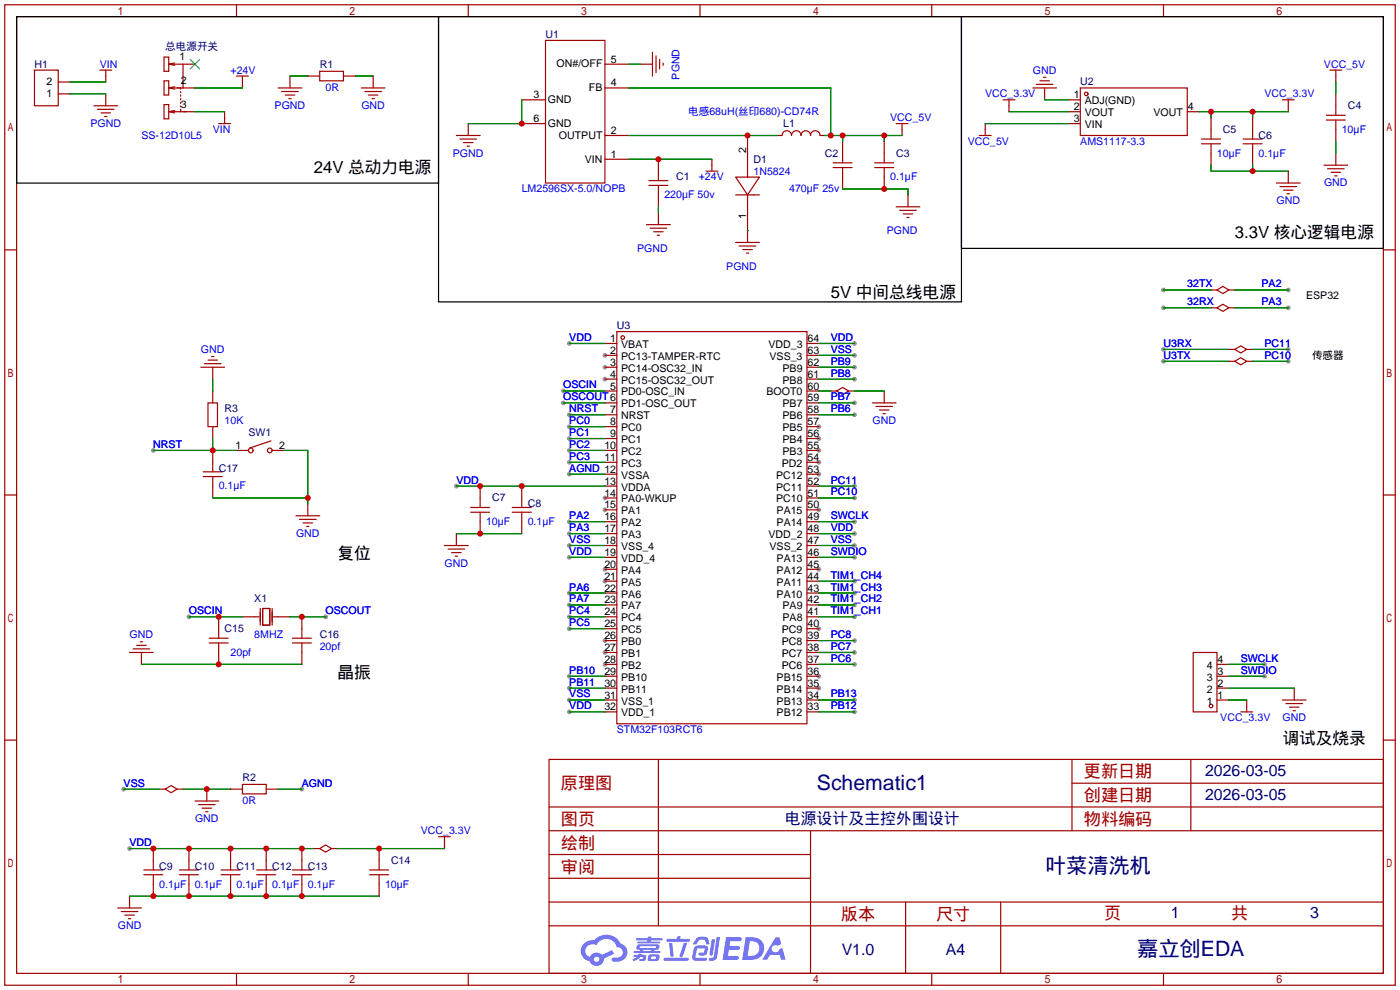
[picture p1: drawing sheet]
<svg xmlns="http://www.w3.org/2000/svg" width="299mm" height="212mm" viewBox="0 0 299 212" stroke-linecap="round" stroke-linejoin="round" font-family="sans-serif">
<g fill="#999">
<circle cx="129.3" cy="75.9" r=".51"/>
<circle cx="129.3" cy="78.5" r=".51"/>
<circle cx="129.3" cy="81" r=".51"/>
<circle cx="129.3" cy="106.4" r=".51"/>
<circle cx="129.3" cy="109" r=".51"/>
<circle cx="129.3" cy="121.7" r=".51"/>
<circle cx="129.3" cy="124.2" r=".51"/>
<circle cx="129.3" cy="136.9" r=".51"/>
<circle cx="129.3" cy="139.4" r=".51"/>
<circle cx="129.3" cy="142" r=".51"/>
<circle cx="175" cy="147.1" r=".51"/>
<circle cx="175" cy="144.5" r=".51"/>
<circle cx="175" cy="134.4" r=".51"/>
<circle cx="175" cy="121.7" r=".51"/>
<circle cx="175" cy="109" r=".51"/>
<circle cx="175" cy="101.3" r=".51"/>
<circle cx="175" cy="98.8" r=".51"/>
<circle cx="175" cy="96.3" r=".51"/>
<circle cx="175" cy="93.7" r=".51"/>
<circle cx="175" cy="91.2" r=".51"/>
<circle cx="121.7" cy="73.4" r=".51"/>
<circle cx="97.5" cy="103.9" r=".51"/>
<circle cx="121.7" cy="119.1" r=".51"/>
<circle cx="121.7" cy="152.1" r=".51"/>
<circle cx="182.6" cy="114" r=".51"/>
<circle cx="182.6" cy="73.4" r=".51"/>
<circle cx="27.7" cy="181.4" r=".51"/>
<circle cx="121.7" cy="116.6" r=".51"/>
<circle cx="182.6" cy="75.9" r=".51"/>
<circle cx="182.6" cy="116.6" r=".51"/>
<circle cx="121.7" cy="149.6" r=".51"/>
<circle cx="121.7" cy="101.3" r=".51"/>
<circle cx="64.5" cy="168.7" r=".51"/>
<circle cx="26.4" cy="168.7" r=".51"/>
<circle cx="120.4" cy="86.1" r=".51"/>
<circle cx="120.4" cy="83.6" r=".51"/>
<circle cx="69.6" cy="131.8" r=".51"/>
<circle cx="40.4" cy="131.8" r=".51"/>
<circle cx="121.7" cy="88.6" r=".51"/>
<circle cx="32.8" cy="96.3" r=".51"/>
<circle cx="182.6" cy="119.1" r=".51"/>
<circle cx="182.6" cy="111.5" r=".51"/>
<circle cx="270.3" cy="142" r=".51"/>
<circle cx="270.3" cy="144.5" r=".51"/>
<circle cx="182.6" cy="129.3" r=".51"/>
<circle cx="182.6" cy="131.8" r=".51"/>
<circle cx="182.6" cy="126.7" r=".51"/>
<circle cx="182.6" cy="124.2" r=".51"/>
<circle cx="182.6" cy="88.6" r=".51"/>
<circle cx="182.6" cy="86.1" r=".51"/>
<circle cx="182.6" cy="78.5" r=".51"/>
<circle cx="182.6" cy="81" r=".51"/>
<circle cx="121.7" cy="147.1" r=".51"/>
<circle cx="121.7" cy="144.5" r=".51"/>
<circle cx="182.6" cy="152.1" r=".51"/>
<circle cx="182.6" cy="149.6" r=".51"/>
<circle cx="121.7" cy="91.2" r=".51"/>
<circle cx="121.7" cy="93.7" r=".51"/>
<circle cx="121.7" cy="96.3" r=".51"/>
<circle cx="121.7" cy="98.8" r=".51"/>
<circle cx="121.7" cy="131.8" r=".51"/>
<circle cx="121.7" cy="134.4" r=".51"/>
<circle cx="182.6" cy="142" r=".51"/>
<circle cx="182.6" cy="139.4" r=".51"/>
<circle cx="121.7" cy="114" r=".51"/>
<circle cx="121.7" cy="111.5" r=".51"/>
<circle cx="121.7" cy="126.7" r=".51"/>
<circle cx="121.7" cy="129.3" r=".51"/>
<circle cx="275.3" cy="62" r=".51"/>
<circle cx="248.7" cy="62" r=".51"/>
<circle cx="275.3" cy="65.8" r=".51"/>
<circle cx="248.7" cy="65.8" r=".51"/>
<circle cx="182.6" cy="103.9" r=".51"/>
<circle cx="182.6" cy="106.4" r=".51"/>
<circle cx="182.6" cy="136.9" r=".51"/>
<circle cx="248.7" cy="74.7" r=".51"/>
<circle cx="248.7" cy="77.2" r=".51"/>
<circle cx="275.3" cy="74.7" r=".51"/>
<circle cx="275.3" cy="77.2" r=".51"/>
</g>
<g fill="none" stroke="#a10000" stroke-width=".25">
<path d="M1 1h297.2v209.6h-297.2zM3.6 3.6h292.1v204.4h-292.1zM50.5 1v2.6M100.1 1v2.6M149.6 1v2.6M199.1 1v2.6M248.7 1v2.6M1 53.4h2.6M295.7 53.4h2.5M1 105.8h2.6M295.7 105.8h2.5M1 158.2h2.6"/>
<path d="M295.7 158.2h2.5M117.3 162.3h178.4v45.7h-178.4zM117.3 177.5h178.4M117.3 172.5h178.4M140.7 162.3v35.6M173.2 177.5v30.5M229.1 162.3v15.2M229.1 167.4h66.6M254.5 162.3v15.2M117.3 182.6h55.9M117.3 197.9h178.4M117.3 192.8h178.4"/>
<path d="M117.3 187.7h55.9M193.5 192.8v15.2M213.9 192.8v15.2M50.5 208v2.6M100.1 208v2.6M149.6 208v2.6M199.1 208v2.6M248.7 208v2.6"/>
</g>
<g fill="#5487ff">
<path d="M155.2 200.3h2.6a.48 .48 0 0 1 .7 .4 .48 .48 0 0 1-.6 .4h-1.8l-.2 1.1h1.9a.43 .43 0 0 1 .4 .4 .43 .43 0 0 1-.5 .4h-1.9l-.2 1.3h1.7a.45 .45 0 0 1 .5 .2 .45 .45 0 0 1-.1 .6h-3.3z"/>
<path d="M165.7 200.3h.9l.4 1.5-.8 .3a.84 .84 0 0 0-1.2 .3 .84 .84 0 0 0 .4 1.1 .84 .84 0 0 0 1.1-.4l.1-.2 .6-.3 .7 2.5h-1l-.2-1h-2.1l-.6 1h-1.1z"/>
<path d="M152.1 200.8h.7l-.5 3.1a.36 .36 0 0 1-.3 .3 .36 .36 0 0 1-.4-.3z"/>
<path d="M153.2 200.2h.7l-.6 4.3a1.13 1.13 0 0 1-1.8 .6l.2-.4h.7l.2-.2z"/>
<path d="M148.9 200.6l.6-.4h1a.77 .77 0 0 1 .9 .5l.3 1-.2 .2h-.5l-.3-.9-.2-.2-1 .1-.7 1-.6-.1-.1-.2z"/>
<path d="M148.4 202.4l.6-.3h1.7a.81 .81 0 0 1 .7 .5 .81 .81 0 0 1-.2 .8 .81 .81 0 0 1-.9 .8h-.7a.32 .32 0 0 1-.3-.3 .32 .32 0 0 1 .4-.3h.7l.2-.9-1.6 .1-.4 1.8 2.2 .1a.32 .32 0 0 1 .3 .4 .32 .32 0 0 1-.4 .2h-2.2l-.5-.3-.1-.5z"/>
<path d="M141.9 204.7h5a.33 .33 0 0 1 .3 .3 .33 .33 0 0 1-.3 .3h-4.9l-.2-.1z"/>
<path d="M146.1 201.5h.8l-.7 2a.98 .98 0 0 1-.7 1.1l-.3-.3z"/>
<path d="M143 201.6h.7l.3 2.5a.34 .34 0 0 1-.3 .4 .34 .34 0 0 1-.4-.3z"/>
<path d="M142.5 200.7h2.1l.3-.6h.6l-.1 .6h1.7a.32 .32 0 0 1 .4 .3 .32 .32 0 0 1-.4 .3h-4.5l-.2-.2z"/>
<path d="M135.5 204.1h.9l.1-.3h.6v.3h.8a.82 .82 0 0 1-.5 1.3h-.8v-.4l.7-.1 .1-.3a.68 .68 0 0 0-1 .4l-1.1 .4-.1-.4 .9-.5h-.7z"/>
<path d="M136 200.5h2.4l.1-.3h.7v.3h2.2l.2 .3-.2 .2h-2.3v.2h1.8l.2 .3-.2 .1h-4.5l-.1-.4h2l.1-.2h-2.3l-.1-.2z"/>
<path d="M159.4 200.3l-.8 4.9h1.7a2.5 2.5 0 0 0 3-2.5 2.5 2.5 0 0 0-3.1-2.4zM160.3 201.1a1.61 1.61 0 0 1 2 1.5 1.61 1.61 0 0 1-1.8 1.7h-.7z"/>
<path d="M136.2 202a.55 .55 0 0 0-.2 .8 .55 .55 0 0 0 .7 .2l.1 .3h-1.3v.3l5.4 .1 .3-.2-.2-.2h-1.2l.2-.3a.7 .7 0 0 0 .8-.3 .7 .7 0 0 0 0-.8l-4.2-.1zM136.8 202.3l3.3-.1 .1 .1-.2 .3h-3.2zM137.5 203h1.7l-.2 .3h-1.4z"/>
<path d="M138.6 204.2a1.05 1.05 0 0 0 0 1.2 2.91 2.91 0 0 0 2.2-.2 .98 .98 0 0 0 0-1.2h-1.6zM139.2 204.5l.9-.1 .1 .4-.2 .2-.8-.1z"/>
<path d="M124.9 201.6a2.23 2.23 0 0 0-.7 2.3 2.23 2.23 0 0 0 1.8 1.6 1.58 1.58 0 0 0 1.8 .9 1.58 1.58 0 0 0 1.3-1.5l2.2-1.1-.5-.7-2.1 1a1.65 1.65 0 0 0-2.7 .4 1.45 1.45 0 0 1-.8-1.9 1.45 1.45 0 0 1 2-.7l.3 .1a2.3 2.3 0 0 1 2.3-1.3 2.3 2.3 0 0 1 2 1.7 1.12 1.12 0 0 1 1.3 1 1.12 1.12 0 0 1-1.1 1.2h-.7a.45 .45 0 0 0-.6 .4 .45 .45 0 0 0 .5 .5 2.21 2.21 0 0 0 2.2-.5 2.21 2.21 0 0 0 .5-2.3 2.13 2.13 0 0 0-1.3-1.1 3.3 3.3 0 0 0-5.6-.7l-1.1 .1zM127 205a.57 .57 0 0 1 1.1 0 .57 .57 0 0 1-1.1 0z"/>
</g>
<g fill="none" stroke="#a10000" stroke-width=".25">
<path d="M7.4 15h5v7.6h-5zM12.4 17.5h2.6M21.3 15h2.6M22.6 15v2.5M35.1 12.2h1v3h-1zM35.1 17.3h1v3h-1zM36.1 13.7h3v5.1M36.1 13.7l1.2 .3M36.6 18.8h2v.3M37.3 13.5l-1.2 .2M37.3 18.5l-1.2 .3 1.2 .3M37.8 18.8h3.9"/>
<path d="M38.6 19.6v.2M39.1 13.7h2.6M50.5 16.3h2.6M51.8 16.3v2.5M59.4 18.8h5.1M60.2 19.6h3.6M62 16.3v2.5M65.8 16.3h2.5M68.3 15.2h5.1v2.1h-5.1zM73.4 16.3h2.5M77.2 18.8h5.1M78 19.6h3.5"/>
<path d="M79.8 16.3v2.5M116.6 8.6h12.7v30.5h-12.7zM129.3 18.8h5.1M129.3 13.7h5.1M136.9 13.7h2.5M139.4 11.2v5.1M140.2 11.9v3.6M141 12.7v2M141.7 13.5v.5M220.7 18.8h5.1M221.5 18h3.5M222.2 17.3h2.1"/>
<path d="M223 16.5h.5M223.3 18.8v2.5M230.9 18.8h22.8v10.2h-22.8zM284.2 15h2.6M285.5 15v2.5M12.4 20.1h2.6M20.1 22.6h5M20.8 23.4h3.6M21.6 24.1h2M22.4 24.9h.5M22.6 20.1v2.5M35.1 22.4h1v3h-1z"/>
<path d="M37.3 23.6l-1.2 .3 1.2 .2M38.5 23.9h3.2M38.6 23.4v.5h-2M38.6 20.3v.3M38.6 21.1v.2M38.6 21.8v.3M38.6 22.6v.3M46.7 26.4h2.6M48 23.9v2.5M61 20.3h2M61.7 21.1h.5M78.7 20.3h2.1"/>
<path d="M79.5 21.1h.5M97.5 29h5.1M98.3 29.7h3.6M99.1 30.5h2M99.8 31.2h.5M100.1 26.4v2.6M111.5 21.3h5.1M111.5 26.4h5.1M129.3 34h5.1M129.3 29h5.1M138.7 39.6h4M138.7 38.6h4"/>
<path d="M140.7 34v4.6M140.7 39.6v4.6M150.9 36.6h2.5M152.1 34v2.6M157.2 37.8h5.1l-2.5 3.9zM159.8 29v8.8M166.1 29h1a1.02 1.02 0 0 1 1-1.1 1.02 1.02 0 0 1 1.1 1.1 1.02 1.02 0 0 1 1-1.1 1.02 1.02 0 0 1 1 1.1 1.02 1.02 0 0 1 1-1.1 1.02 1.02 0 0 1 1 1.1 1.02 1.02 0 0 1 1-1.1 1.02 1.02 0 0 1 1.1 1.1h1M178.1 35.8h4M178.1 34.8h4M180.1 30.2v4.6M180.1 35.8v4.6M186.9 35.8h4.1"/>
<path d="M186.9 34.8h4.1M189 30.2v4.6M189 35.8v4.6M191.5 26.4h2.6M192.8 26.4v2.6M209.3 29h2.5M210.6 26.4v2.6M214.4 21.3h2.5M215.6 21.3v2.6M228.3 21.3h2.6M228.3 26.4h2.6M228.3 23.9h2.6"/>
<path d="M253.7 23.9h2.6M256.8 29.7h4.1M256.8 30.7h4.1M258.8 25.1v4.6M258.8 30.7v4.6M265.7 29.7h4M265.7 30.7h4M267.7 25.1v4.6M267.7 30.7v4.6M272.8 39.1h5.1M273.6 39.9h3.5M274.1 21.3h2.5"/>
<path d="M275.3 21.3v2.6M275.3 36.6v2.5M283 35.3h5M283.5 25.7h4M283.5 24.6h4M283.7 36.1h3.6M284.5 36.8h2M285.2 37.6h.6M285.5 20.1v4.5M285.5 25.7v4.5M285.5 32.8v2.5M138.2 48h5.1"/>
<path d="M138.9 48.8h3.6M139.7 49.5h2M140.5 50.3h.5M140.7 45.5v2.5M157.2 41.7h5.1M157.2 51.8h5.1M158 52.6h3.5M158.7 53.3h2.1M159.5 54.1h.5M159.8 41.7v10.1M191.5 44.2h5.1M192.3 45h3.5"/>
<path d="M193 45.7h2.1M193.8 46.5h.5M194.1 41.7v2.5M274.3 40.6h2.1M275.1 41.4h.5M42.9 78.5h5.1M43.7 77.7h3.5M44.4 77h2.1M45.2 76.2h.5M45.5 78.5v2.5M129.3 73.4h2.5M129.3 75.9h2.5"/>
<path d="M129.3 78.5h2.5M131.8 70.9h40.7v83.8h-40.7zM172.5 73.4h2.5M172.5 75.9h2.5M172.5 78.5h2.5M258.8 62h1.3M258.8 65.8h1.3M260.1 62l1.3-.8 1.2 .8-1.2 .7zM260.1 65.8l1.3-.8 1.2 .8-1.2 .7zM262.6 62h1.3M262.6 65.8h1.3M262.6 74.7h1.3"/>
<path d="M262.6 77.2h1.3M263.9 74.7l1.3-.8 1.2 .8-1.2 .7zM263.9 77.2l1.3-.7 1.2 .7-1.2 .8zM266.4 74.7h1.3M266.4 77.2h1.3M44.4 86.1h2.1v5.1h-2.1zM45.5 83.6v2.5M45.5 91.2v2.5M45.5 96.3v4.5M50.5 96.3h2.6M57.9 94.2l-4.6 1.6M58.2 96.3h2.5"/>
<path d="M129.3 81h2.5M129.3 83.6h2.5M129.3 86.1h2.5M129.3 88.6h2.5M129.3 91.2h2.5M129.3 93.7h2.5M129.3 96.3h2.5M129.3 98.8h2.5M172.5 81h2.5M172.5 83.6h2.5M172.5 86.1h2.5M172.5 88.6h2.5"/>
<path d="M172.5 91.2h2.5M172.5 93.7h2.5M172.5 96.3h2.5M172.5 98.8h2.5M177.5 83.6h1.3M178.8 83.6l1.3-.8 1.3 .8-1.3 .7zM181.4 83.6h1.2M186.4 86.1h5.1M187.2 86.9h3.6M188 87.6h2M188.7 88.4h.5M189 83.6v2.5"/>
<path d="M43.4 101.9h4.1M43.4 100.8h4.1M45.5 101.9v4.5M63.2 110.2h5.1M64 111h3.6M64.8 111.8h2M65.5 112.5h.5M65.8 107.7v2.5M95 116.6h5.1M95.8 117.3h3.5M96.5 118.1h2.1M97.3 118.9h.5"/>
<path d="M97.5 114v2.6M100.6 109.5h4M100.6 108.5h4M102.6 103.9v4.6M102.6 109.5v4.5M109.5 109.5h4M109.5 108.5h4M111.5 103.9v4.6M111.5 109.5v4.5M129.3 101.3h2.5M129.3 103.9h2.5M129.3 106.4h2.5"/>
<path d="M129.3 109h2.5M129.3 111.5h2.5M129.3 114h2.5M129.3 116.6h2.5M129.3 119.1h2.5M172.5 101.3h2.5M172.5 103.9h2.5M172.5 106.4h2.5M172.5 109h2.5M172.5 111.5h2.5M172.5 114h2.5M172.5 116.6h2.5"/>
<path d="M172.5 119.1h2.5M27.7 139.4h5.1M28.4 138.7h3.6M29.2 137.9h2M30 137.2h.5M30.2 139.4v2.6M44.7 137.4h4.1M44.7 136.4h4.1M46.7 131.8v4.6M46.7 137.4v4.6M51.8 131.8h3.6M55.6 130v3.6"/>
<path d="M56.1 130h1.6v3.6h-1.6zM58.2 130v3.6M58.4 131.8h3.6M62.5 137.4h4M62.5 136.4h4M64.5 131.8v4.6M64.5 137.4v4.6M129.3 121.7h2.5M129.3 124.2h2.5M129.3 126.7h2.5M129.3 129.3h2.5M129.3 131.8h2.5"/>
<path d="M129.3 134.4h2.5M129.3 136.9h2.5M129.3 139.4h2.5M172.5 121.7h2.5M172.5 124.2h2.5M172.5 126.7h2.5M172.5 129.3h2.5M172.5 131.8h2.5M172.5 134.4h2.5M172.5 136.9h2.5M172.5 139.4h2.5M255 139.4h5.1v12.7h-5.1z"/>
<path d="M129.3 142h2.5M129.3 144.5h2.5M129.3 147.1h2.5M129.3 149.6h2.5M129.3 152.1h2.5M172.5 142h2.5M172.5 144.5h2.5M172.5 147.1h2.5M172.5 149.6h2.5M172.5 152.1h2.5M260.1 142h2.5M260.1 144.5h2.5"/>
<path d="M260.1 147.1h2.5M260.1 149.6h2.5M265.2 152.1h2.5M266.4 149.6v2.5M274.1 149.6h5M274.8 150.4h3.6M275.6 151.1h2M276.4 151.9h.5M276.6 147.1v2.5M34 168.7h1.3M35.3 168.7l1.3-.8 1.2 .8-1.2 .7zM37.8 168.7h1.3"/>
<path d="M41.7 171.2h5M42.4 172h3.6M43.2 172.7h2M43.9 173.5h.5M44.2 168.7v2.5M49.3 168.7h2.5M51.8 167.6h5.1v2.1h-5.1zM56.9 168.7h2.5M93.7 178.8h2.6M95 178.8v2.6M25.1 194.1h5.1M25.9 194.8h3.6"/>
<path d="M26.7 195.6h2M27.4 196.3h.5M27.7 191.5v2.6M30.7 186.9h4.1M30.7 185.9h4.1M32.8 181.4v4.5M32.8 186.9v4.6M38.4 186.9h4M38.4 185.9h4M40.4 181.4v4.5M40.4 186.9v4.6M47.2 186.9h4.1"/>
<path d="M47.2 185.9h4.1M49.3 181.4v4.5M49.3 186.9v4.6M54.9 186.9h4M54.9 185.9h4M56.9 181.4v4.5M56.9 186.9v4.6M62.5 186.9h4M62.5 185.9h4M64.5 181.4v4.5M64.5 186.9v4.6M67.1 181.4h1.2"/>
<path d="M68.3 181.4l1.3-.8 1.3 .8-1.3 .7zM70.9 181.4h1.2M79 186.9h4.1M79 185.9h4.1M81 181.4v4.5M81 186.9v4.6"/>
<circle cx="232.2" cy="20.1" r=".38"/>
<circle cx="133.1" cy="72.1" r=".38"/>
<circle cx="53.6" cy="96.3" r=".51"/>
<circle cx="57.7" cy="96.3" r=".51"/>
<circle cx="258.8" cy="150.9" r=".38"/>
</g>
<path d="M40.6 12.7l2.1 2M42.7 12.7l-2.1 2" fill="none" stroke="#3c3" stroke-width=".25"/>
<g fill="none" stroke="#008700" stroke-width=".25">
<path d="M15 17.5h7.6M41.7 18.8h10.1M62 16.3h3.8M75.9 16.3h3.9M134.4 18.8h43.1v10.2M134.4 13.7h2.5M285.5 17.5v2.6M15 20.1h7.6M41.7 23.9h6.3M111.5 21.3v5.1h-11.4M134.4 34h17.7M134.4 29h31.7"/>
<path d="M176.3 29h16.5M180.1 29v1.2M189 29v1.2M210.6 26.4h17.7M215.6 23.9h12.7M223.3 21.3h5M256.3 23.9h19M258.8 23.9v1.2M258.8 35.3v1.3h16.5M267.7 23.9v1.2M267.7 35.3v1.3M285.5 30.2v2.6"/>
<path d="M140.7 44.2v1.3M159.8 49.3h.1M180.1 40.4h14v1.3M121.7 73.4h7.6M175 73.4h7.6M175 75.9h7.6M175 78.5h7.6M248.7 62h10.1M248.7 65.8h10.1M248.7 74.7h13.9M248.7 77.2h13.9M263.9 62h11.4"/>
<path d="M263.9 65.8h11.4M267.7 74.7h7.6M267.7 77.2h7.6M32.8 96.3h17.7M45.5 81v2.6M45.5 93.7v2.6M60.7 96.3h5.1v11.4M120.4 86.1h8.9M120.4 83.6h8.9M121.7 88.6h7.6M121.7 96.3h7.6M121.7 91.2h7.6"/>
<path d="M121.7 93.7h7.6M121.7 98.8h7.6M175 86.1h7.6M175 83.6h2.5M175 88.6h7.6M175 81h7.6M182.6 83.6h6.4M45.5 106.4h20.3M97.5 103.9h31.8M97.5 114h14M121.7 119.1h7.6M121.7 114h7.6"/>
<path d="M121.7 116.6h7.6M121.7 101.3h7.6M121.7 111.5h7.6M175 103.9h7.6M175 119.1h7.6M175 114h7.6M175 116.6h7.6M175 106.4h7.6M175 111.5h7.6M40.4 131.8h11.4M62 131.8h7.6M121.7 131.8h7.6"/>
<path d="M121.7 129.3h7.6M121.7 126.7h7.6M121.7 134.4h7.6M175 131.8h7.6M175 129.3h7.6M175 126.7h7.6M175 124.2h7.6M175 139.4h7.6M175 136.9h7.6M30.2 142h34.3M121.7 152.1h7.6M121.7 149.6h7.6"/>
<path d="M121.7 144.5h7.6M121.7 147.1h7.6M175 152.1h7.6M175 149.6h7.6M175 142h7.6M262.6 149.6h3.8M262.6 142h7.7M262.6 144.5h7.7M262.6 147.1h14M26.4 168.7h7.6M39.1 168.7h10.2M59.4 168.7h5.1"/>
<path d="M27.7 181.4h39.4M27.7 191.5h53.3M72.1 181.4h22.9"/>
</g>
<path d="M3.6 3.6h90.1v35.5h-90.1zM93.7 3.6h111.8v60.9h-111.8zM205.5 3.6h90.2v49.5h-90.2z" fill="none" stroke="#000" stroke-width=".25"/>
<g fill="#c00">
<circle cx="140.7" cy="34" r=".63"/>
<circle cx="111.5" cy="26.4" r=".63"/>
<circle cx="177.5" cy="29" r=".63"/>
<circle cx="180.1" cy="29" r=".63"/>
<circle cx="189" cy="29" r=".63"/>
<circle cx="189" cy="40.4" r=".63"/>
<circle cx="159.8" cy="29" r=".63"/>
<circle cx="258.8" cy="23.9" r=".63"/>
<circle cx="267.7" cy="23.9" r=".63"/>
<circle cx="267.7" cy="36.6" r=".63"/>
<circle cx="111.5" cy="103.9" r=".63"/>
<circle cx="102.6" cy="103.9" r=".63"/>
<circle cx="102.6" cy="114" r=".63"/>
<circle cx="81" cy="181.4" r=".63"/>
<circle cx="32.8" cy="181.4" r=".63"/>
<circle cx="40.4" cy="181.4" r=".63"/>
<circle cx="49.3" cy="181.4" r=".63"/>
<circle cx="56.9" cy="181.4" r=".63"/>
<circle cx="64.5" cy="181.4" r=".63"/>
<circle cx="44.2" cy="168.7" r=".63"/>
<circle cx="32.8" cy="191.5" r=".63"/>
<circle cx="40.4" cy="191.5" r=".63"/>
<circle cx="49.3" cy="191.5" r=".63"/>
<circle cx="56.9" cy="191.5" r=".63"/>
<circle cx="64.5" cy="191.5" r=".63"/>
<circle cx="64.5" cy="131.8" r=".63"/>
<circle cx="46.7" cy="131.8" r=".63"/>
<circle cx="46.7" cy="142" r=".63"/>
<circle cx="65.8" cy="106.4" r=".63"/>
<circle cx="45.5" cy="96.3" r=".63"/>
</g>
<g font-size="4.5" fill="#000080">
<text x="174.6" y="168.8">Schematic1</text>
<text x="223.4" y="186.6">叶菜清洗机</text>
<text x="243" y="204.4">嘉立创EDA</text>
</g>
<g font-size="3.7" fill="#a00000">
<text x="231.6" y="166.2">更新日期</text>
<text x="119.9" y="168.7">原理图</text>
<text x="231.6" y="171.2">创建日期</text>
<text x="119.9" y="176.3">图页</text>
<text x="231.6" y="176.3">物料编码</text>
<text x="119.9" y="181.4">绘制</text>
<text x="119.9" y="186.5">审阅</text>
<text x="179.7" y="196.6">版本</text>
<text x="200" y="196.6">尺寸</text>
<text x="236" y="196.4">页</text>
<text x="263.1" y="196.4">共</text>
</g>
<g font-size="3.6">
<text x="67.1" y="37">24V 总动力电源</text>
<text x="263.9" y="51">3.3V 核心逻辑电源</text>
<text x="177.5" y="63.7">5V 中间总线电源</text>
<text x="72.1" y="119.5">复位</text>
<text x="72.1" y="144.9">晶振</text>
<text x="274.1" y="158.9">调试及烧录</text>
</g>
<g font-size="3.4" fill="#000080">
<text x="257.6" y="165.9">2026-03-05</text>
<text x="257.6" y="171">2026-03-05</text>
<text x="167.7" y="176.1">电源设计及主控外围设计</text>
<text x="250.3" y="196.2">1</text>
<text x="280" y="196.2">3</text>
<text x="179.9" y="204">V1.0</text>
<text x="202.1" y="204">A4</text>
</g>
<g font-size="2.3" fill="#000080">
<text x="35.3" y="10.6">总电源开关</text>
<text x="116.6" y="8.1">U1</text>
<text x="7.4" y="14.4">H1</text>
<text x="68.3" y="14.4">R1</text>
<text x="230.9" y="18.3">U2</text>
<text x="288" y="23.3">C4</text>
<text x="167.4" y="27.1">L1</text>
<text x="261.4" y="28.4">C5</text>
<text x="269" y="29.7">C6</text>
<text x="161" y="34.8">D1</text>
<text x="176.3" y="33.5">C2</text>
<text x="191.5" y="33.5">C3</text>
<text x="144.5" y="38.6">C1</text>
<text x="131.8" y="70.3">U3</text>
<text x="48" y="88.1">R3</text>
<text x="53.1" y="93.2">SW1</text>
<text x="46.7" y="100.8">C17</text>
<text x="105.2" y="107.2">C7</text>
<text x="112.8" y="108.4">C8</text>
<text x="54.4" y="128.7">X1</text>
<text x="48" y="135.1">C15</text>
<text x="68.3" y="136.4">C16</text>
<text x="51.8" y="166.8">R2</text>
<text x="34" y="185.9">C9</text>
<text x="41.7" y="185.9">C10</text>
<text x="50.5" y="185.9">C11</text>
<text x="58.2" y="185.9">C12</text>
<text x="65.8" y="185.9">C13</text>
<text x="83.6" y="184.6">C14</text>
</g>
<g font-size="2.3" fill="#00f">
<text x="21.3" y="14.4">VIN</text>
<text x="49.3" y="15.7">+24V</text>
<text x="145.3" y="17" transform="rotate(-90 145.3 17)">PGND</text>
<text x="220.7" y="15.7">GND</text>
<text x="283" y="14.4">VCC_5V</text>
<text x="58.7" y="23.3">PGND</text>
<text x="69.6" y="19.5">0R</text>
<text x="77.2" y="23.3">GND</text>
<text x="210.6" y="20.8">VCC_3.3V</text>
<text x="270.3" y="20.8">VCC_3.3V</text>
<text x="19.3" y="27.1">PGND</text>
<text x="30.2" y="29.7">SS-12D10L5</text>
<text x="45.5" y="28.4">VIN</text>
<text x="147.1" y="24.6">电感68uH(丝印680)-CD74R</text>
<text x="190.2" y="25.9">VCC_5V</text>
<text x="286.8" y="28.4">10µF</text>
<text x="96.8" y="33.5">PGND</text>
<text x="206.8" y="31">VCC_5V</text>
<text x="230.9" y="31">AMS1117-3.3</text>
<text x="260.1" y="33.5">10µF</text>
<text x="269" y="33.5">0.1µF</text>
<text x="111.5" y="41.1">LM2596SX-5.0/NOPB</text>
<text x="149.3" y="38.6">+24V</text>
<text x="161" y="37.3">1N5824</text>
<text x="168.7" y="41.1">470µF 25v</text>
<text x="190.2" y="38.6">0.1µF</text>
<text x="283" y="39.8">GND</text>
<text x="142" y="42.4">220µF 50v</text>
<text x="272.8" y="43.7">GND</text>
<text x="136.2" y="53.8">PGND</text>
<text x="189.5" y="50">PGND</text>
<text x="155.2" y="57.6">PGND</text>
<text x="253.7" y="61.4">32TX</text>
<text x="253.7" y="65.2">32RX</text>
<text x="269.6" y="61.4">PA2</text>
<text x="269.6" y="65.2">PA3</text>
<text x="42.9" y="75.4">GND</text>
<text x="121.7" y="72.9">VDD</text>
<text x="177.5" y="72.9">VDD</text>
<text x="177.5" y="75.4">VSS</text>
<text x="177.5" y="77.9">PB9</text>
<text x="248.7" y="74.1">U3RX</text>
<text x="248.7" y="76.7">U3TX</text>
<text x="270.3" y="74.1">PC11</text>
<text x="270.3" y="76.7">PC10</text>
<text x="120.4" y="83">OSCIN</text>
<text x="177.5" y="80.5">PB8</text>
<text x="120.4" y="85.6">OSCOUT6</text>
<text x="121.7" y="88.1">NRST</text>
<text x="177.5" y="88.1">PB6</text>
<text x="177.5" y="85.6">PB7</text>
<text x="32.8" y="95.7">NRST</text>
<text x="48" y="90.6">10K</text>
<text x="121.7" y="90.6">PC0</text>
<text x="121.7" y="93.2">PC1</text>
<text x="121.7" y="95.7">PC2</text>
<text x="186.5" y="90.6">GND</text>
<text x="121.7" y="100.8">AGND 12</text>
<text x="121.7" y="98.3">PC3</text>
<text x="46.7" y="104.6">0.1µF</text>
<text x="97.5" y="103.3">VDD</text>
<text x="177.5" y="103.3">PC11</text>
<text x="177.5" y="105.9">PC10</text>
<text x="103.9" y="112.2">10µF</text>
<text x="112.8" y="112.2">0.1µF</text>
<text x="121.7" y="113.5">PA3</text>
<text x="121.7" y="111">PA2</text>
<text x="177.5" y="113.5">VDD</text>
<text x="177.5" y="111">SWCLK</text>
<text x="63.3" y="114.8">GND</text>
<text x="121.7" y="118.6">VDD</text>
<text x="121.7" y="116">VSS</text>
<text x="177.5" y="116">VSS</text>
<text x="177.5" y="118.6">SWDIO</text>
<text x="95" y="121.1">GND</text>
<text x="177.5" y="123.7">TIM1_CH4</text>
<text x="40.4" y="131.3">OSCIN</text>
<text x="69.6" y="131.3">OSCOUT</text>
<text x="121.7" y="131.3">PC4</text>
<text x="121.7" y="126.2">PA6</text>
<text x="121.7" y="128.7">PA7</text>
<text x="177.5" y="128.7">TIM1_CH2</text>
<text x="177.5" y="131.3">TIM1_CH1</text>
<text x="177.5" y="126.2">TIM1_CH3</text>
<text x="27.7" y="136.4">GND</text>
<text x="54.4" y="136.4">8MHZ</text>
<text x="121.7" y="133.8">PC5</text>
<text x="177.5" y="136.4">PC8</text>
<text x="49.3" y="140.2">20pf</text>
<text x="68.3" y="138.9">20pf</text>
<text x="121.7" y="144">PB10</text>
<text x="177.5" y="141.4">PC6</text>
<text x="177.5" y="138.9">PC7</text>
<text x="265.2" y="141.4">SWCLK</text>
<text x="265.2" y="144">SWDIO</text>
<text x="121.7" y="149.1">VSS</text>
<text x="121.7" y="146.5">PB11</text>
<text x="177.5" y="149.1">PB13</text>
<text x="121.7" y="151.6">VDD</text>
<text x="177.5" y="151.6">PB12</text>
<text x="260.8" y="154.1">VCC_3.3V</text>
<text x="274.1" y="154.1">GND</text>
<text x="131.8" y="156.7">STM32F103RCT6</text>
<text x="26.4" y="168.1">VSS</text>
<text x="51.8" y="171.9">0R</text>
<text x="64.5" y="168.1">AGND</text>
<text x="41.7" y="175.7">GND</text>
<text x="89.9" y="178.3">VCC_3.3V</text>
<text x="27.7" y="180.8">VDD</text>
<text x="34" y="189.7">0.1µF</text>
<text x="41.7" y="189.7">0.1µF</text>
<text x="50.5" y="189.7">0.1µF</text>
<text x="58.2" y="189.7">0.1µF</text>
<text x="65.8" y="189.7">0.1µF</text>
<text x="82.3" y="189.7">10µF</text>
<text x="25.2" y="198.6">GND</text>
</g>
<g font-size="2.3">
<text x="38.4" y="12.9">1</text>
<text x="38.6" y="18">2</text>
<text x="118.9" y="14.4">ON#/OFF</text>
<text x="130.6" y="13.4">5</text>
<text x="9.9" y="20.8">1</text>
<text x="9.9" y="18.2">2</text>
<text x="38.6" y="23.1">3</text>
<text x="114.1" y="21">3</text>
<text x="117.1" y="22">GND</text>
<text x="125.9" y="19.5">FB</text>
<text x="130.6" y="18.5">4</text>
<text x="229.5" y="21">1</text>
<text x="229.5" y="23.6">2</text>
<text x="231.8" y="22.3">ADJ(GND)</text>
<text x="253.9" y="23.6">4</text>
<text x="114.1" y="26.1">6</text>
<text x="117.1" y="27.1">GND</text>
<text x="119.5" y="29.7">OUTPUT</text>
<text x="130.6" y="28.6">2</text>
<text x="229.5" y="26.1">3</text>
<text x="231.8" y="24.8">VOUT</text>
<text x="231.8" y="27.4">VIN</text>
<text x="246.5" y="24.8">VOUT</text>
<text x="125" y="34.7">VIN</text>
<text x="130.6" y="33.7">1</text>
<text x="159.5" y="32.8" transform="rotate(-90 159.5 32.8)">2</text>
<text x="159.5" y="46.7" transform="rotate(-90 159.5 46.7)">1</text>
<text x="279.1" y="64">ESP32</text>
<text x="130.4" y="73.1">1</text>
<text x="130.4" y="75.6">2</text>
<text x="132.8" y="74.4">VBAT</text>
<text x="132.8" y="76.9">PC13-TAMPER-RTC</text>
<text x="164.2" y="74.4">VDD_3</text>
<text x="164.5" y="76.9">VSS_3</text>
<text x="172.6" y="75.6">63</text>
<text x="172.6" y="73.1">64</text>
<text x="280.4" y="76.7">传感器</text>
<text x="130.4" y="78.2">3</text>
<text x="130.4" y="80.7">4</text>
<text x="130.4" y="83.3">5</text>
<text x="132.8" y="79.4">PC14-OSC32_IN</text>
<text x="132.8" y="82">PC15-OSC32_OUT</text>
<text x="167.2" y="82">PB8</text>
<text x="167.2" y="79.4">PB9</text>
<text x="172.6" y="83.3">60</text>
<text x="172.6" y="80.7">61</text>
<text x="172.6" y="78.2">62</text>
<text x="130.4" y="88.3">7</text>
<text x="132.8" y="84.5">PD0-OSC_IN</text>
<text x="132.8" y="87.1">PD1-OSC_OUT</text>
<text x="132.8" y="89.6">NRST</text>
<text x="163.8" y="84.5">BOOT0</text>
<text x="167.2" y="89.6">PB6</text>
<text x="167.2" y="87.1">PB7</text>
<text x="172.6" y="88.3">58</text>
<text x="172.6" y="85.8">59</text>
<text x="50.3" y="96">1</text>
<text x="59.7" y="96">2</text>
<text x="129.2" y="96">10</text>
<text x="130.4" y="90.9">8</text>
<text x="130.4" y="93.4">9</text>
<text x="132.8" y="92.1">PC0</text>
<text x="132.8" y="94.7">PC1</text>
<text x="167.2" y="94.7">PB4</text>
<text x="167.2" y="92.1">PB5</text>
<text x="172.6" y="96">55</text>
<text x="172.6" y="93.4">56</text>
<text x="172.6" y="90.9">57</text>
<text x="129.2" y="98.5">11</text>
<text x="132.8" y="97.2">PC2</text>
<text x="132.8" y="99.8">PC3</text>
<text x="167.1" y="99.8">PD2</text>
<text x="167.2" y="97.2">PB3</text>
<text x="172.6" y="101">53</text>
<text x="172.6" y="98.5">54</text>
<text x="129.2" y="103.6">13</text>
<text x="129.2" y="106.1">14</text>
<text x="132.8" y="102.3">VSSA</text>
<text x="132.8" y="104.8">VDDA</text>
<text x="132.8" y="107.4">PA0-WKUP</text>
<text x="165.9" y="107.4">PC10</text>
<text x="165.9" y="104.8">PC11</text>
<text x="165.9" y="102.3">PC12</text>
<text x="172.6" y="106.1">51</text>
<text x="172.6" y="103.6">52</text>
<text x="129.2" y="108.7">15</text>
<text x="129.2" y="111.2">16</text>
<text x="129.2" y="113.7">17</text>
<text x="132.8" y="109.9">PA1</text>
<text x="132.8" y="112.5">PA2</text>
<text x="166" y="112.5">PA14</text>
<text x="166" y="109.9">PA15</text>
<text x="172.6" y="113.7">48</text>
<text x="172.6" y="111.2">49</text>
<text x="172.6" y="108.7">50</text>
<text x="129.2" y="116.3">18</text>
<text x="129.2" y="118.8">19</text>
<text x="132.8" y="115">PA3</text>
<text x="132.8" y="117.5">VSS_4</text>
<text x="164.2" y="115">VDD_2</text>
<text x="164.5" y="117.5">VSS_2</text>
<text x="172.6" y="118.8">46</text>
<text x="172.6" y="116.3">47</text>
<text x="129.2" y="121.4">20</text>
<text x="129.2" y="123.9">21</text>
<text x="132.8" y="120.1">VDD_4</text>
<text x="132.8" y="122.6">PA4</text>
<text x="132.8" y="125.2">PA5</text>
<text x="166" y="125.2">PA11</text>
<text x="166" y="122.6">PA12</text>
<text x="166" y="120.1">PA13</text>
<text x="172.6" y="123.9">44</text>
<text x="172.6" y="121.4">45</text>
<text x="129.2" y="126.4">22</text>
<text x="129.2" y="129">23</text>
<text x="129.2" y="131.5">24</text>
<text x="132.8" y="127.7">PA6</text>
<text x="132.8" y="130.2">PA7</text>
<text x="166" y="127.7">PA10</text>
<text x="167.2" y="130.2">PA9</text>
<text x="172.6" y="131.5">41</text>
<text x="172.6" y="129">42</text>
<text x="172.6" y="126.4">43</text>
<text x="129.2" y="134.1">25</text>
<text x="129.2" y="136.6">26</text>
<text x="132.8" y="132.8">PC4</text>
<text x="132.8" y="135.3">PC5</text>
<text x="132.8" y="137.9">PB0</text>
<text x="167.1" y="137.9">PC8</text>
<text x="167.1" y="135.3">PC9</text>
<text x="167.2" y="132.8">PA8</text>
<text x="172.6" y="136.6">39</text>
<text x="172.6" y="134.1">40</text>
<text x="129.2" y="139.1">27</text>
<text x="129.2" y="141.7">28</text>
<text x="132.8" y="140.4">PB1</text>
<text x="132.8" y="142.9">PB2</text>
<text x="167.1" y="142.9">PC6</text>
<text x="167.1" y="140.4">PC7</text>
<text x="172.6" y="141.7">37</text>
<text x="172.6" y="139.1">38</text>
<text x="257.9" y="142.9">4</text>
<text x="260.2" y="141.7">4</text>
<text x="129.2" y="144.2">29</text>
<text x="129.2" y="146.8">30</text>
<text x="129.2" y="149.3">31</text>
<text x="132.8" y="145.5">PB10</text>
<text x="132.8" y="148">PB11</text>
<text x="166" y="148">PB14</text>
<text x="166" y="145.5">PB15</text>
<text x="172.6" y="149.3">34</text>
<text x="172.6" y="146.8">35</text>
<text x="172.6" y="144.2">36</text>
<text x="257.9" y="148">2</text>
<text x="257.9" y="145.5">3</text>
<text x="260.2" y="149.3">1</text>
<text x="260.2" y="146.8">2</text>
<text x="260.2" y="144.2">3</text>
<text x="129.2" y="151.8">32</text>
<text x="132.8" y="150.6">VSS_1</text>
<text x="132.8" y="153.1">VDD_1</text>
<text x="166" y="153.1">PB12</text>
<text x="166" y="150.6">PB13</text>
<text x="172.6" y="151.8">33</text>
<text x="257.9" y="150.6">1</text>
</g>
</svg>
